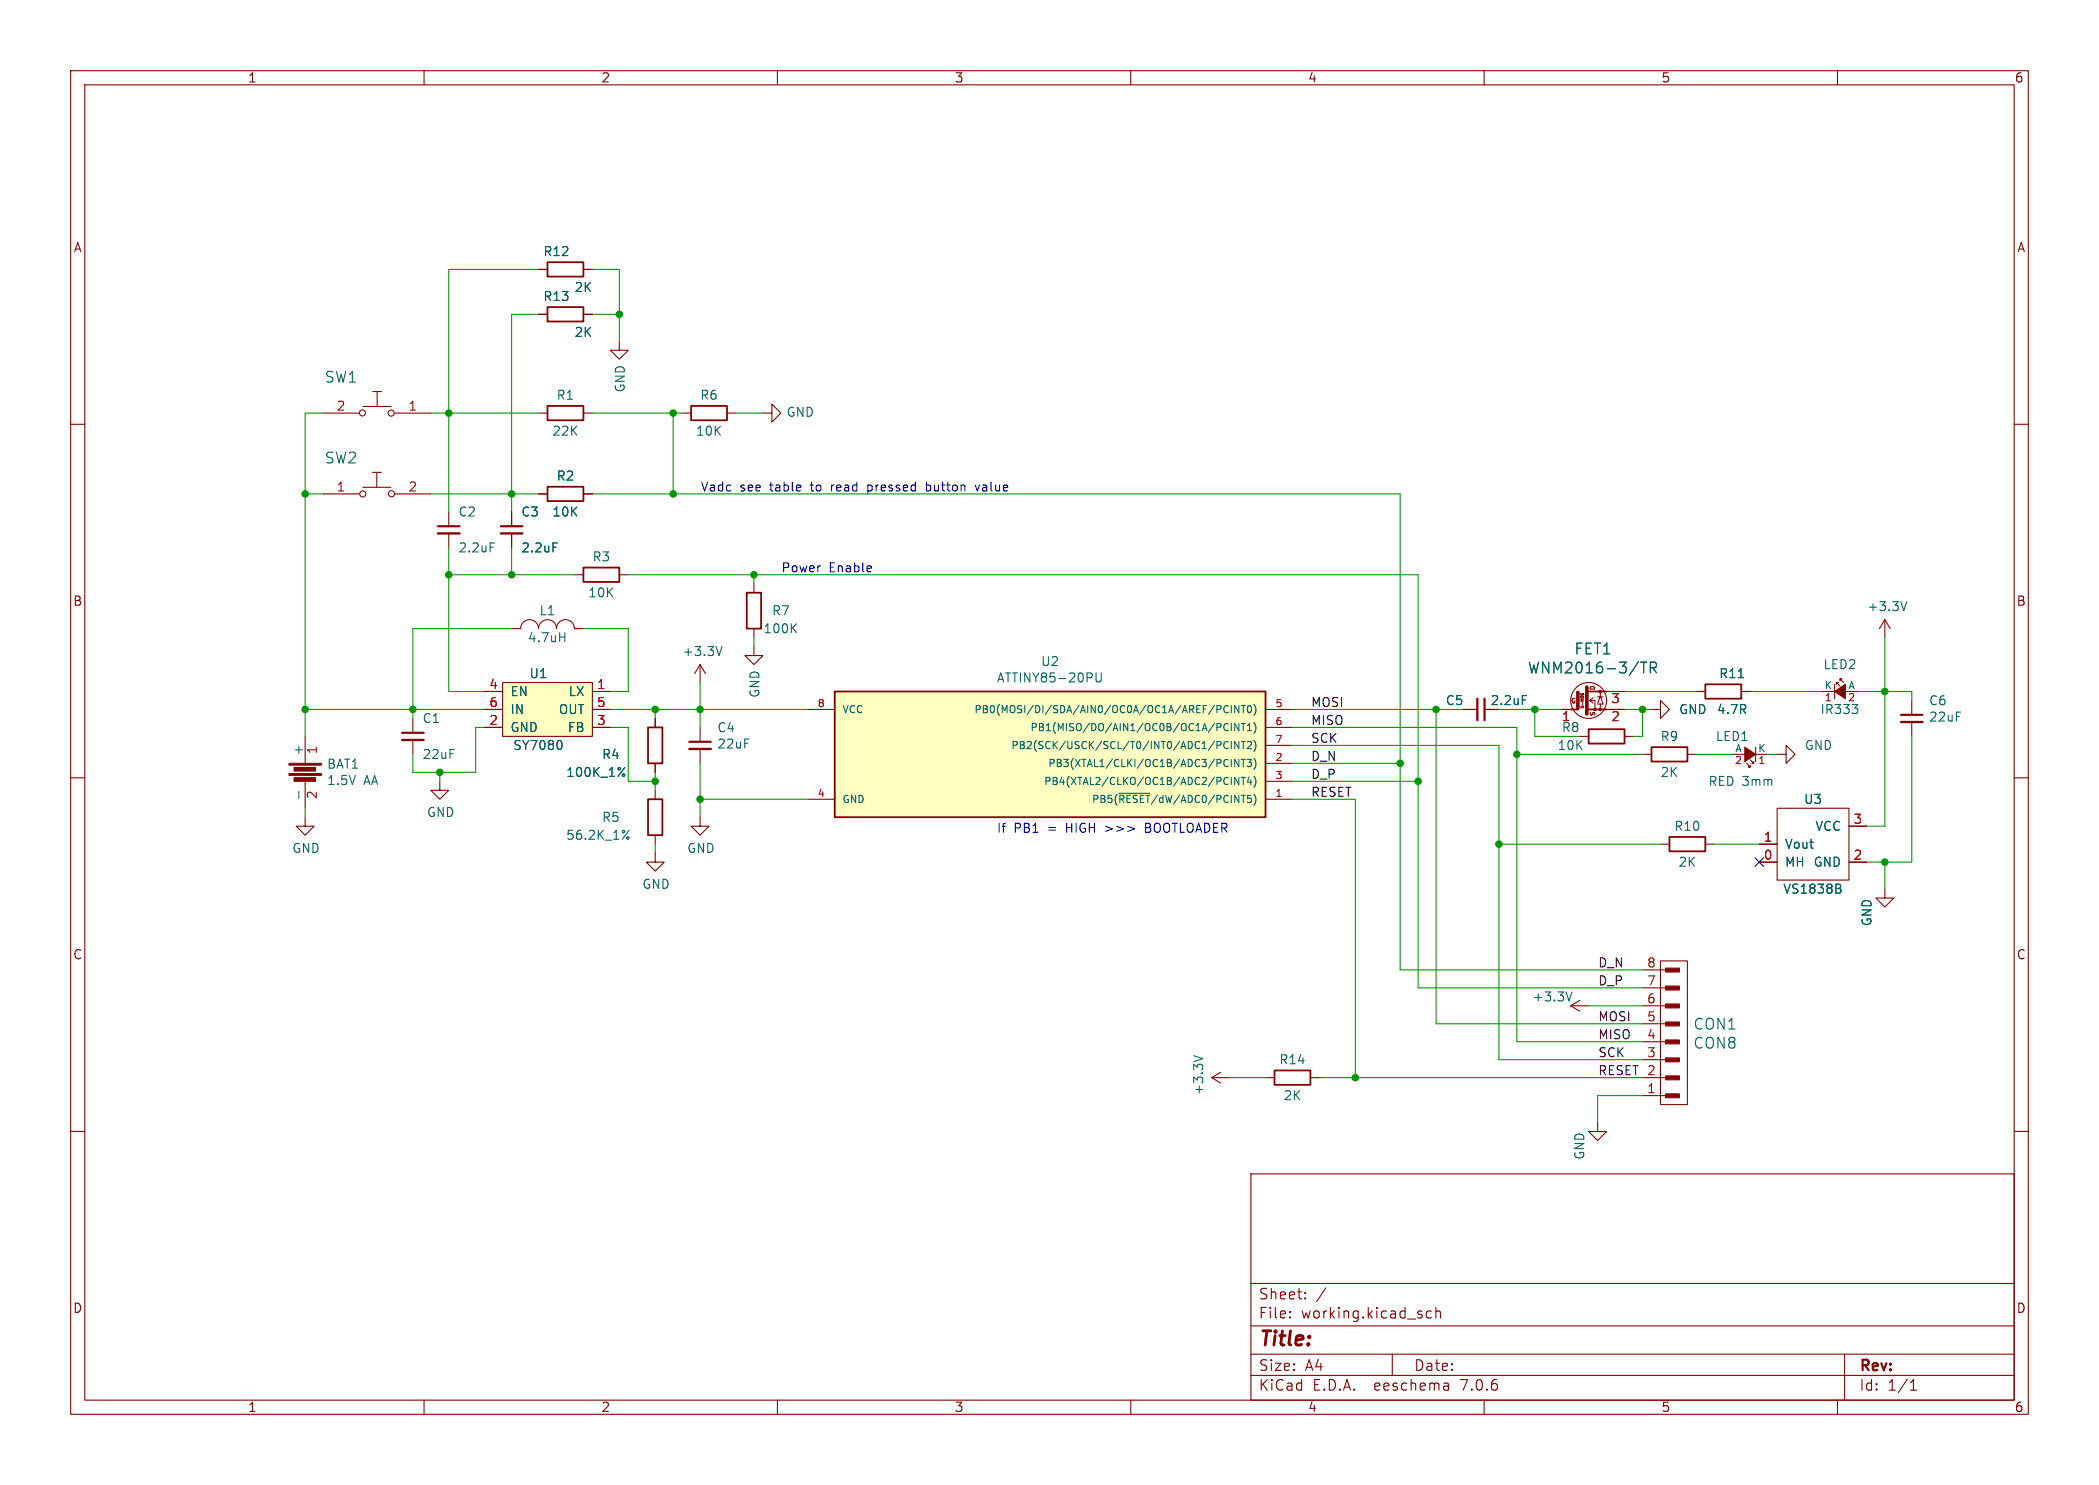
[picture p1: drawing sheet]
<svg xmlns="http://www.w3.org/2000/svg" width="297mm" height="210mm" viewBox="0 0 297 210" stroke-linecap="round" stroke-linejoin="round" font-family="sans-serif">
<g fill="none" stroke="#840000" stroke-width=".15">
<path d="M10 10h277v190h-277zM12 12h273v186h-273zM60 10v2M110 10v2M160 10v2M210 10v2M260 10v2M76.2 38.1h1.3M82.5 38.1h1.3M10 60h2M45.7 58.4h5.1M51.4 57.5h3.9"/>
<path d="M52.7 55.4h1.3M53.4 55.4v2M55.9 58.4h5.1M76.2 58.4h1.3M76.2 44.5h1.3M82.5 58.4h1.3M82.5 44.5h1.3M87.6 48.3v1.2h1.3l-1.3 1.3-1.2-1.3h1.2M96.5 58.4h1.3M102.9 58.4h1.2M107.9 58.4h1.3v-1.2l1.3 1.2-1.3 1.3v-1.3M285 60h2"/>
<path d="M45.7 69.9h5.1M51.3 68.9h4M52.7 66.8h1.2M53.3 66.9v1.9M55.9 69.9h5.1M63.5 72.4v1.9M63.5 75.4v2.1M72.4 72.4v1.9M72.4 75.4v2.1M76.2 69.9h1.3M82.5 69.9h1.3M68.6 97.8h2.5"/>
<path d="M71.1 96.5h12.7v7.6h-12.7zM72.4 88.9h1.3a1.27 1.27 0 0 1 1.2-1.3 1.27 1.27 0 0 1 1.3 1.3 1.27 1.27 0 0 1 1.3-1.3 1.27 1.27 0 0 1 1.2 1.3 1.27 1.27 0 0 1 1.3-1.3 1.27 1.27 0 0 1 1.3 1.3h1.2M81.3 81.3h1.2M83.8 97.8h2.6M87.6 81.3h1.3M99.1 94l-.8 1.3M99.1 94v2.5M99.1 94l.7 1.3M106.7 91.4v1.3h1.2l-1.2 1.3-1.3-1.3h1.3M106.7 82.6v1.2M106.7 88.9v1.3M223.7 99.9h.4l-.4 .2h.4"/>
<path d="M223.7 98.1v.2M223.7 98.3h.1M223.7 98.5v.2M223.9 98.1l-.1 .2h-.1M223.9 98.1h.2v.2M223.9 98.1h.1M224.1 98.9h-.4l.3 .1-.3 .2h.4M224.9 99.1l.5 .3M225.4 98.7l-.5 .4h.8v1.2M226.1 99.4l.3-1 .4 1.2h-.4v.7M226.1 98.6h.7M226.1 99.6h.3"/>
<path d="M226.4 97.8v.9M227.3 97.8h2.6M240 97.8h1.3M246.4 97.8h1.2M257.8 97.8h1.8M259.6 96.8v2M259.8 96.8v-.3h.3h-.3l.5 .5M260.3 96.3v-.3h.3h-.3l.6 .5M261.1 97.8h1.8M266.7 87.6l-.8 1.3M266.7 87.6v2.6M266.7 87.6l.8 1.3"/>
<path d="M270.5 99.1v1.9M10 110h2M43.2 115.6v1.2h1.2l-1.2 1.3-1.3-1.3h1.3M43.2 104.1v3.9M43.2 110.5v3.8M58.4 101.6v1.9M58.4 104.6v2.1M62.2 110.5v1.3h1.3l-1.3 1.2-1.2-1.2h1.2M68.6 100.3h2.5M68.6 102.9h2.5M83.8 100.3h2.6M83.8 102.9h2.6"/>
<path d="M92.7 101.6v1.3M92.7 108v1.2M92.7 111.8v1.2M92.7 118.1v1.3M99.1 115.6v1.2h1.2l-1.2 1.3-1.3-1.3h1.3M99.1 102.9v1.9M99.1 105.9v2.1M114.3 113h3.8M114.3 100.3h3.8M179.1 113h3.8M179.1 108h3.8M179.1 110.5h3.8"/>
<path d="M179.1 100.3h3.8M179.1 102.9h3.8M179.1 105.4h3.8M207 100.3h2M210.2 100.3h1.9M221 100.3h1.2M223.5 104.1h1.3M227.3 100.3h2.6M229.9 104.1h1.2M232.4 106.7h1.3M233.7 100.3h1.2v-1.2l1.3 1.2-1.3 1.3v-1.3M234.9 119.4h1.3"/>
<path d="M238.8 106.7h1.2M241.3 119.4h1.3M245.1 106.7h1.8M247.1 108l.5 .5h-.2h.2v-.3M247.6 107.4l.6 .6h-.3h.3v-.3M248.4 106.7h1.8M248.4 105.7v2M248.9 119.4h2.6M251.5 114.3h10.1v10.2h-10.1zM251.5 106.7h1.2v-1.3l1.3 1.3-1.3 1.3v-1.3M261.6 116.8h2.6M270.5 102.1v2"/>
<path d="M285 110h2M92.7 120.7v1.2h1.3l-1.3 1.3-1.3-1.3h1.3M232.4 137.2h3.3M232.4 139.7h3.3M234.9 135.9h3.9v20.3h-3.9zM235.7 136.9h1.9v.6h-1.9zM235.7 139.4h1.9v.6h-1.9zM235.8 137h1.8v.4h-1.8zM235.8 139.5h1.8v.4h-1.8zM235.9 137.1h1.7v.1h-1.7zM235.9 139.6h1.7v.2h-1.7zM235.9 137.1h1.7v.2h-1.7z"/>
<path d="M248.9 121.9h2.6M261.6 121.9h2.6M266.7 125.7v1.3h1.3l-1.3 1.3-1.3-1.3h1.3M10 160h2M171.4 152.4h2.6M171.4 152.4l1.3 .8M172.7 151.6l-1.3 .8M179.1 152.4h1.2M185.4 152.4h1.3M222.2 142.2l1.3 .8M222.2 142.2h2.6M223.5 141.5l-1.3 .7"/>
<path d="M226.1 158.8v1.2h1.2l-1.2 1.3-1.3-1.3h1.3M232.4 152.4h3.3M232.4 142.2h3.3M232.4 144.8h3.3M232.4 147.3h3.3M232.4 149.9h3.3M232.4 154.9h3.3M235.7 142h1.9v.5h-1.9zM235.7 144.5h1.9v.6h-1.9zM235.7 147.1h1.9v.5h-1.9zM235.7 149.6h1.9v.6h-1.9zM235.7 152.1h1.9v.6h-1.9z"/>
<path d="M235.7 154.7h1.9v.5h-1.9zM235.8 154.8h1.8v.3h-1.8zM235.8 142.1h1.8v.3h-1.8zM235.8 144.6h1.8v.4h-1.8zM235.8 147.2h1.8v.3h-1.8zM235.8 149.7h1.8v.4h-1.8zM235.8 152.2h1.8v.4h-1.8zM235.8 154.8h1.7v.2h-1.7zM235.9 154.9h1.6v.1h-1.6zM235.9 142.2h1.7v.1h-1.7zM235.9 144.7h1.7v.1h-1.7zM235.9 147.3h1.7v.1h-1.7z"/>
<path d="M235.9 149.8h1.7v.1h-1.7zM235.9 152.3h1.7v.2h-1.7zM235.9 142.2h1.7v.2h-1.7zM235.9 144.7h1.7v.2h-1.7zM235.9 147.2h1.7v.2h-1.7zM235.9 149.8h1.7v.2h-1.7zM285 160h2M177 166h108v32h-108zM60 198v2M110 198v2M160 198v2M177 194.5h108"/>
<path d="M177 191.5h108M177 187.5h108M177 181.5h108M182.5 186.3h.1l-.1 .1M182.5 186.3v.1M182.5 185.5v.1M182.5 185.5h.1l-.1 .1M184.7 183.6v.1M184.7 183.6h-.1l.1 .1M184.7 182.8v.1M184.7 182.8h-.1l.1 .1M187.6 182.1l-1.3 2"/>
<path d="M197 191.5v3M202.5 185.5l-.4-.1-.3 .3v.4l.2 .2 .1 .1 .4-.1M203.2 185.5a.37 .37 0 0 1 .6 .1v.8M203.2 184.9v1.5M204.9 195.7l.1 .9M205 196.5l-.2 .1M205 196h-.2M210 198v2M260 198v2M261 191.5v6.5M270.3 196.6h.9M270.3 195.5l.4-.4v1.5"/>
<circle cx="51.3" cy="58.4" r=".43"/>
<circle cx="55.3" cy="58.4" r=".43"/>
<circle cx="51.3" cy="69.9" r=".43"/>
<circle cx="55.4" cy="69.8" r=".43"/>
<circle cx="224.8" cy="99.1" r="2.54"/>
</g>
<g fill="none" stroke="#840000" stroke-width=".25">
<path d="M77.5 37.1h5v2h-5zM77.5 57.4h5v2h-5zM77.5 43.4h5v2.1h-5zM97.8 57.4h5.1v2h-5.1zM77.5 68.8h5v2.1h-5zM82.5 80.3h5.1v2h-5.1zM105.7 83.8h2v5.1h-2zM118.1 97.8h61v17.8h-61zM224.8 97.8h2.5M241.3 96.8h5.1v2h-5.1zM91.7 102.9h2v5.1h-2zM91.7 113h2v5.1h-2z"/>
<path d="M222.2 100.3h1.1M224.8 103.1h5.1v2.1h-5.1zM224.8 100.3h2.5M233.7 105.7h5.1v2h-5.1zM236.2 118.4h5.1v2h-5.1zM180.3 151.4h5.1v2h-5.1z"/>
<circle cx="226.4" cy="97.8" r=".13"/>
<circle cx="225.7" cy="100.3" r=".13"/>
<circle cx="226.4" cy="100.3" r=".13"/>
</g>
<g fill="none" stroke="#006464" stroke-width=".15">
<path d="M69.4 76.8h.6M78.2 76.8h.7M79.2 90.1h.7M79.9 89.5v1.2M102.2 91.4l-.5 1.3M112.2 88.8l.5 .7M112.7 88.2l-.7 .7M155.1 95.2v1l.2 .2h.4l.1-.2v-1M173.8 99.9a.48 .48 0 0 0-.7 .3 .48 .48 0 0 0 .5 .6l.2-.1M174.2 99.8v1M175.3 99.8v1l-.6-1v1M175.6 99.8h.6"/>
<path d="M175.9 99.8v1M176.6 99.8h.1a.54 .54 0 0 1 .4 .5 .54 .54 0 0 1-.4 .5 .68 .68 0 0 1-.1-1zM177.4 99.6a1.16 1.16 0 0 1 0 1.6M215.4 98.4h.6M232.1 93.6h.9M232.6 93.6v1.6M233.5 94.4h.6a.41 .41 0 0 0 .3-.4 .41 .41 0 0 0-.3-.4h-.6v1.6M233.9 94.4l.5 .8M246 95.8h.7M262.1 99.6h.8l-.5 .5M269.8 85.1l-.4 1.3M42.3 111.9v1"/>
<path d="M79.3 104.8l.2 .4v.3l-.2 .4M88.2 109.4l.2 .2-.2 .2M88.4 108.5l-1 1.3M88.7 118.4l.1-.1 .2 .2-.2 .2-.1-.1M89 117.4l-1 1.3M158.3 112.2h4.4M172.2 100.3h.5l.1-.2-.1-.2-.5-.1v1M172.2 104.9h.4l.2 .1-.1 .3-.5 .1M173.3 103.2l.2 .1 .3-.1M173.8 105a.48 .48 0 0 0-.7 .3 .48 .48 0 0 0 .5 .6l.2-.1M173.8 102.4l-.3-.1-.2 .2M174.2 102.3v1"/>
<path d="M174.2 104.9v1M174.2 107.4v1M174.2 109.9v1.1M175.3 102.3v1l-.6-1v1M175.3 104.9v1l-.6-1v1M175.3 107.4v1l-.6-1v1M175.3 109.9v1.1l-.6-1.1v1.1M175.6 107.4h.6M175.6 109.9h.6M175.6 102.3h.6M175.6 104.9h.6M175.9 102.3v1"/>
<path d="M175.9 104.9v1M175.9 107.4v1M175.9 109.9v1.1M176.5 107.4h.6l-.4 .4 .3 .1v.4l-.1 .1-.4-.1M176.5 105l.4-.1 .2 .2-.6 .8h.6M176.5 103.3h.6M176.5 102.6l.3-.3v1M176.6 112.5h.4M176.7 109.9l-.2 .7h.6M177 112.9l.1 .2-.1 .3M177 110.3v.7M177.4 112.3a1.16 1.16 0 0 1 0 1.6"/>
<path d="M177.4 102.2a1.16 1.16 0 0 1 0 1.5M177.4 104.7a1.16 1.16 0 0 1 0 1.6M177.4 107.3a1.16 1.16 0 0 1 0 1.5M177.4 109.8a1.16 1.16 0 0 1 0 1.5M262.7 100.2l.2 .2v.3l-.2 .1M260.2 125l.2 .3v.2l-.2 .1a.34 .34 0 0 1 .3 .4 .34 .34 0 0 1-.2 .3h-.5M168.9 149.3l1.3 .4M222.4 140.3l-.4 1.2"/>
</g>
<g fill="#ffffc2" stroke="#ffffc2" stroke-width=".14">
<path d="M118.1 97.8h61v17.8h-61z"/>
<path d="M71.1 96.5h12.7v7.6h-12.7z"/>
</g>
<path d="M62 75.4h3M70.9 75.4h3M209 98.8v3.1M56.9 104.6h3M97.5 105.9h3.1M269 102.1h3" fill="none" stroke="#840000" stroke-width=".33"/>
<path d="M62 74.4h3M70.9 74.4h3M210.1 98.8v3.1M56.9 103.6h3M97.5 104.9h3.1M269 101.1h3" fill="none" stroke="#840000" stroke-width=".3"/>
<g fill="#840000" stroke="#840000" stroke-width=".15">
<path d="M40.9 109.4h4.6v.3h-4.6z"/>
<path d="M40.9 108h4.6v.2h-4.6z"/>
<path d="M41.6 110h3.1v.5h-3.1z"/>
<path d="M41.6 108.5h3.1v.5h-3.1z"/>
<path d="M246.9 105.7l1.5 1-1.5 1z"/>
<path d="M259.6 97.8l1.5-1v2z"/>
</g>
<path d="M223.3 97.9v2.3M224.5 97.2v3.8" fill="none" stroke="#840000" stroke-width=".51"/>
<path d="M122.8 68.6v1.3M122.8 69.4h.1M122.9 68.6l-.1 .1M131.1 68.2v1.2M131.1 69.4h.4M131.5 68.6l-.4 .1M138 68.6l.3 .8 .3-.8M159.6 116.8l.9 .4-.9 .4M162.1 117h.4M162.5 116.4h-.4v1.3h.5" fill="none" stroke="#0000c2" stroke-width=".15"/>
<g fill="none" stroke="#009600" stroke-width=".15">
<path d="M76.2 38.1h-12.7v34.3M83.8 38.1h3.8v10.2M45.7 58.4h-2.5v45.7M61 58.4h15.2M76.2 44.5h-3.8v27.9M83.8 58.4h12.7M83.8 44.5h3.8M95.2 58.4v11.5M104.1 58.4h3.8M43.2 69.9h2.5M61 69.9h15.2M63.5 77.5v20.3h5.1"/>
<path d="M72.4 77.5v3.8M83.8 69.9h114.3v67.3h34.3M63.5 81.3h17.8M72.4 88.9h-14v12.7M82.5 88.9h6.4v8.9h-2.5M88.9 81.3h111.8v58.4h31.7M99.1 96.5v6.4M106.7 81.3v1.3M106.7 90.2v1.2M229.9 97.8h10.1M247.6 97.8h10.2M262.9 97.8h7.6v1.3"/>
<path d="M266.7 90.2v26.6h-2.5M43.2 100.3h25.4M43.2 114.3v1.3M62.2 109.2v1.3M68.6 102.9h-1.3v6.3h-8.9v-2.5M86.4 102.9h2.5v7.6h3.8M86.4 100.3h27.9M92.7 100.3v1.3M92.7 109.2v2.6M92.7 119.4v1.3M99.1 108v7.6M99.1 113h15.2"/>
<path d="M182.9 100.3h24.1M182.9 105.4h29.2v44.5h20.3M182.9 102.9h31.7v44.4h17.8M182.9 113h8.9v39.4M182.9 110.5h17.8M182.9 108h15.2M203.2 100.3v44.5h29.2M212.1 100.3h8.9M212.1 119.4h22.8M214.6 106.7h17.8M217.2 100.3v3.8h6.3M229.9 100.3h3.8"/>
<path d="M232.4 100.3v3.8h-1.3M240 106.7h5.1M242.6 119.4h6.3M250.2 106.7h1.3M270.5 104.1v17.8h-6.3M266.7 121.9v3.8M174 152.4h5.1M186.7 152.4h45.7M224.8 142.2h7.6M232.4 154.9h-6.3v3.9"/>
</g>
<path d="M248.3 121.3l1.2 1.2M249.5 121.3l-1.2 1.2" fill="none" stroke="#000084" stroke-width=".15"/>
<g fill="#009600" stroke="#009600" stroke-width=".15">
<circle cx="200.7" cy="110.5" r=".46"/>
<circle cx="214.6" cy="106.7" r=".46"/>
<circle cx="217.2" cy="100.3" r=".46"/>
<circle cx="198.1" cy="108" r=".46"/>
<circle cx="203.2" cy="100.3" r=".46"/>
<circle cx="99.1" cy="113" r=".46"/>
<circle cx="99.1" cy="100.3" r=".46"/>
<circle cx="191.8" cy="152.4" r=".46"/>
<circle cx="106.7" cy="81.3" r=".46"/>
<circle cx="92.7" cy="100.3" r=".46"/>
<circle cx="92.7" cy="110.5" r=".46"/>
<circle cx="95.2" cy="69.9" r=".46"/>
<circle cx="95.2" cy="58.4" r=".46"/>
<circle cx="63.5" cy="81.3" r=".46"/>
<circle cx="72.4" cy="69.9" r=".46"/>
<circle cx="43.2" cy="69.9" r=".46"/>
<circle cx="63.5" cy="58.4" r=".46"/>
<circle cx="72.4" cy="81.3" r=".46"/>
<circle cx="87.6" cy="44.5" r=".46"/>
<circle cx="212.1" cy="119.4" r=".46"/>
<circle cx="232.4" cy="100.3" r=".46"/>
<circle cx="266.7" cy="97.8" r=".46"/>
<circle cx="266.7" cy="121.9" r=".46"/>
<circle cx="58.4" cy="100.3" r=".46"/>
<circle cx="43.2" cy="100.3" r=".46"/>
<circle cx="62.2" cy="109.2" r=".46"/>
</g>
<text font-size="2.8" fill="#840000" x="178" y="190.9">Title:</text>
<g font-size="2.1" fill="#006464">
<text x="45.9" y="54.3">SW1</text>
<text x="45.9" y="65.8">SW2</text>
<text x="216.1" y="95.5">WNM2016-3/TR</text>
<text x="222.7" y="92.8">FET1</text>
<text x="239.5" y="145.8">CON1</text>
<text x="239.5" y="148.5">CON8</text>
</g>
<g font-size="2.1" fill="#840000">
<text x="178" y="184">Sheet:</text>
<text x="178" y="186.7">File:</text>
<text x="184.1" y="186.7">working.kicad_sch</text>
<text x="178" y="196.9">KiCad</text>
<text x="178" y="194.1">Size:</text>
<text x="184.7" y="194.1">A4</text>
<text x="185.7" y="196.9">E.D.A.</text>
<text x="194.6" y="196.9">eeschema</text>
<text x="200" y="194.1">Date:</text>
<text x="207" y="196.9">7.0.6</text>
<text x="263" y="194.3">Rev:</text>
<text x="263" y="196.9">Id:</text>
<text x="267.1" y="196.9">1/1</text>
</g>
<g font-size="1.8" fill="#840000">
<text x="35" y="11.9">1</text>
<text x="85" y="11.9">2</text>
<text x="135" y="11.9">3</text>
<text x="185" y="11.9">4</text>
<text x="235" y="11.9">5</text>
<text x="285" y="11.9">6</text>
<text x="10.3" y="35.9">A</text>
<text x="285.3" y="35.9">A</text>
<text x="10.3" y="85.9">B</text>
<text x="285.3" y="85.9">B</text>
<text x="10.3" y="135.9">C</text>
<text x="285.3" y="135.9">C</text>
<text x="10.3" y="185.9">D</text>
<text x="285.3" y="185.9">D</text>
<text x="35" y="199.9">1</text>
<text x="85" y="199.9">2</text>
<text x="135" y="199.9">3</text>
<text x="185" y="199.9">4</text>
<text x="235" y="199.9">5</text>
<text x="285" y="199.9">6</text>
</g>
<g font-size="1.8" fill="#006464">
<text x="76.8" y="36.4">R12</text>
<text x="81.2" y="41.5">2K</text>
<text x="76.8" y="42.8">R13</text>
<text x="81.2" y="47.9">2K</text>
<text x="78.7" y="56.7">R1</text>
<text x="88.6" y="55.6" transform="rotate(-90 88.6 55.6)">GND</text>
<text x="99" y="56.7">R6</text>
<text x="111.2" y="59.2">GND</text>
<text x="78.1" y="61.8">22K</text>
<text x="98.4" y="61.8">10K</text>
<text x="78.7" y="68.2">R2</text>
<text x="64.8" y="73.3">C2</text>
<text x="73.7" y="73.3">C3</text>
<text x="78.1" y="73.3">10K</text>
<text x="64.8" y="78.3">2.2uF</text>
<text x="73.7" y="78.3">2.2uF</text>
<text x="83.7" y="79.6">R3</text>
<text x="76.2" y="87.2">L1</text>
<text x="83.1" y="84.7">10K</text>
<text x="107.9" y="89.8">100K</text>
<text x="109.1" y="87.2">R7</text>
<text x="264.1" y="86.6">+3.3V</text>
<text x="74.6" y="91">4.7uH</text>
<text x="96.5" y="93">+3.3V</text>
<text x="147.2" y="94.4">U2</text>
<text x="257.9" y="94.8">LED2</text>
<text x="72.1" y="98.7">EN</text>
<text x="72.1" y="101.2">IN</text>
<text x="74.8" y="96.1">U1</text>
<text x="79" y="101.2">OUT</text>
<text x="80.4" y="98.7">LX</text>
<text x="107.7" y="98.8" transform="rotate(-90 107.7 98.8)">GND</text>
<text x="141" y="96.7">ATTINY85-20PU</text>
<text x="204.5" y="99.9">C5</text>
<text x="210.8" y="99.9">2.2uF</text>
<text x="237.5" y="101.2">GND</text>
<text x="242.9" y="101.2">4.7R</text>
<text x="243.2" y="96.1">R11</text>
<text x="257.5" y="101.2">IR333</text>
<text x="272.9" y="99.9">C6</text>
<text x="42.9" y="106.9" transform="rotate(-90 42.9 106.9)">+</text>
<text x="59.7" y="102.5">C1</text>
<text x="59.7" y="107.5">22uF</text>
<text x="72.1" y="103.7">GND</text>
<text x="72.5" y="106.3">SY7080</text>
<text x="80.2" y="103.7">FB</text>
<text x="85.1" y="107.5">R4</text>
<text x="101.4" y="103.8">C4</text>
<text x="101.4" y="106.1">22uF</text>
<text x="220.3" y="106.3">10K</text>
<text x="220.9" y="103.7">R8</text>
<text x="234.9" y="105">R9</text>
<text x="242.7" y="105">LED1</text>
<text x="255.3" y="106.3">GND</text>
<text x="272.9" y="102.3">22uF</text>
<text x="46.2" y="108.9">BAT1</text>
<text x="46.2" y="111.2">1.5V</text>
<text x="51.5" y="111.2">AA</text>
<text x="80" y="110.1">100K_1%</text>
<text x="234.9" y="110.1">2K</text>
<text x="241.7" y="111.4">RED 3mm</text>
<text x="255.2" y="113.9">U3</text>
<text x="60.3" y="115.7">GND</text>
<text x="80" y="119">56.2K_1%</text>
<text x="85.1" y="116.4">R5</text>
<text x="236.8" y="117.7">R10</text>
<text x="256.8" y="117.7">VCC</text>
<text x="41.3" y="120.8">GND</text>
<text x="90.8" y="125.9">GND</text>
<text x="97.2" y="120.8">GND</text>
<text x="237.4" y="122.8">2K</text>
<text x="252.5" y="122.8">MH</text>
<text x="252.5" y="120.2">Vout</text>
<text x="256.5" y="122.8">GND</text>
<text x="252.2" y="126.6">VS1838B</text>
<text x="265" y="131.1" transform="rotate(-90 265 131.1)">GND</text>
<text x="216.8" y="141.8">+3.3V</text>
<text x="170.5" y="155" transform="rotate(-90 170.5 155)">+3.3V</text>
<text x="180.9" y="150.7">R14</text>
<text x="181.5" y="155.8">2K</text>
<text x="224.4" y="164.1" transform="rotate(-90 224.4 164.1)">GND</text>
</g>
<g font-size="1.8" fill="#a90000">
<text x="47.6" y="58.2">2</text>
<text x="57.7" y="58.2">1</text>
<text x="47.6" y="69.6">1</text>
<text x="57.7" y="69.6">2</text>
<text x="69.1" y="97.5">4</text>
<text x="69.1" y="100.1">6</text>
<text x="84.4" y="97.5">1</text>
<text x="84.4" y="100.1">5</text>
<text x="227.9" y="99.8">3</text>
<text x="45.2" y="106.8" transform="rotate(-90 45.2 106.8)">1</text>
<text x="69.1" y="102.6">2</text>
<text x="84.4" y="102.6">3</text>
<text x="220.9" y="102.3">1</text>
<text x="227.9" y="102.3">2</text>
<text x="45.2" y="113.1" transform="rotate(-90 45.2 113.1)">2</text>
<text x="249.5" y="119.1">1</text>
<text x="262.2" y="116.6">3</text>
<text x="249.5" y="121.7">0</text>
<text x="262.2" y="121.7">2</text>
<text x="233" y="136.9">8</text>
<text x="233" y="142">6</text>
<text x="233" y="139.4">7</text>
<text x="233" y="149.6">3</text>
<text x="233" y="147.1">4</text>
<text x="233" y="144.5">5</text>
<text x="233" y="154.7">1</text>
</g>
<g font-size="1.8" fill="#0000c2">
<text x="99.1" y="69.6">Vadc</text>
<text x="104.7" y="69.6">see</text>
<text x="109.1" y="69.6">table</text>
<text x="115" y="69.6">to</text>
<text x="118.1" y="69.6">read</text>
<text x="123.4" y="69.6">pressed</text>
<text x="131.9" y="69.6">button</text>
<text x="139.1" y="69.6">value</text>
<text x="110.5" y="81">Power</text>
<text x="117.3" y="81">Enable</text>
<text x="141" y="117.9">If</text>
<text x="143.5" y="117.9">PB1</text>
<text x="148.4" y="117.9">=</text>
<text x="151.1" y="117.9">HIGH</text>
<text x="156.8" y="117.9">&gt;&gt;&gt;</text>
<text x="162.7" y="117.9">BOOTLOADER</text>
</g>
<g font-size="1.8" fill="#0f0f0f">
<text x="185.4" y="100.1">MOSI</text>
<text x="185.4" y="105.1">SCK</text>
<text x="185.4" y="102.6">MISO</text>
<text x="185.4" y="107.7">D_N</text>
<text x="185.4" y="112.8">RESET</text>
<text x="185.4" y="110.2">D_P</text>
<text x="226.1" y="136.9">D_N</text>
<text x="226.1" y="139.4">D_P</text>
<text x="226.1" y="144.5">MOSI</text>
<text x="226.1" y="149.6">SCK</text>
<text x="226.1" y="147.1">MISO</text>
<text x="226.1" y="152.1">RESET 2</text>
</g>
<g font-size="1.4" fill="#a90000">
<text x="115.6" y="100.1">8</text>
<text x="180.4" y="100.1">5</text>
<text x="261.4" y="99.5">2</text>
<text x="180.4" y="107.7">2</text>
<text x="180.4" y="102.6">6</text>
<text x="180.4" y="105.2">7</text>
<text x="115.6" y="112.8">4</text>
<text x="180.4" y="112.8">1</text>
<text x="180.4" y="110.2">3</text>
<text x="245.4" y="108.4">2</text>
<text x="248.7" y="108.4">1</text>
</g>
<g font-size="1.4" fill="#006464">
<text x="119.1" y="101.1">VCC</text>
<text x="137.7" y="101.1">PB0(MOSI/DI/SDA/AIN0/OC0A/OC1A/AREF/PCINT0)</text>
<text x="258.1" y="97.5">K</text>
<text x="258.1" y="99.5">1</text>
<text x="261.4" y="97.5">A</text>
<text x="143" y="106.1">PB2(SCK/USCK/SCL/T0/INT0/ADC1/PCINT2)</text>
<text x="145.7" y="103.6">PB1(MISO/DO/AIN1/OC0B/OC1A/PCINT1)</text>
<text x="245.4" y="106.4">A</text>
<text x="248.7" y="106.4">K</text>
<text x="119.1" y="113.8">GND</text>
<text x="147.6" y="111.2">PB4(XTAL2/CLKO/OC1B/ADC2/PCINT4)</text>
<text x="148.2" y="108.7">PB3(XTAL1/CLKI/OC1B/ADC3/PCINT3)</text>
<text x="154.4" y="113.8">PB5(~{RESET}/dW/ADC0/PCINT5)</text>
</g>
<g font-size=".9" fill="#840000">
<text x="222.1" y="99.7">G</text>
<text x="225.9" y="97.8" transform="rotate(-90 225.9 97.8)">D</text>
<text x="225.9" y="101.4" transform="rotate(-90 225.9 101.4)">S</text>
</g>
<text font-size=".6" fill="#840000" x="224.3" y="100.4" transform="rotate(-90 224.3 100.4)">N-MOS</text>
</svg>
